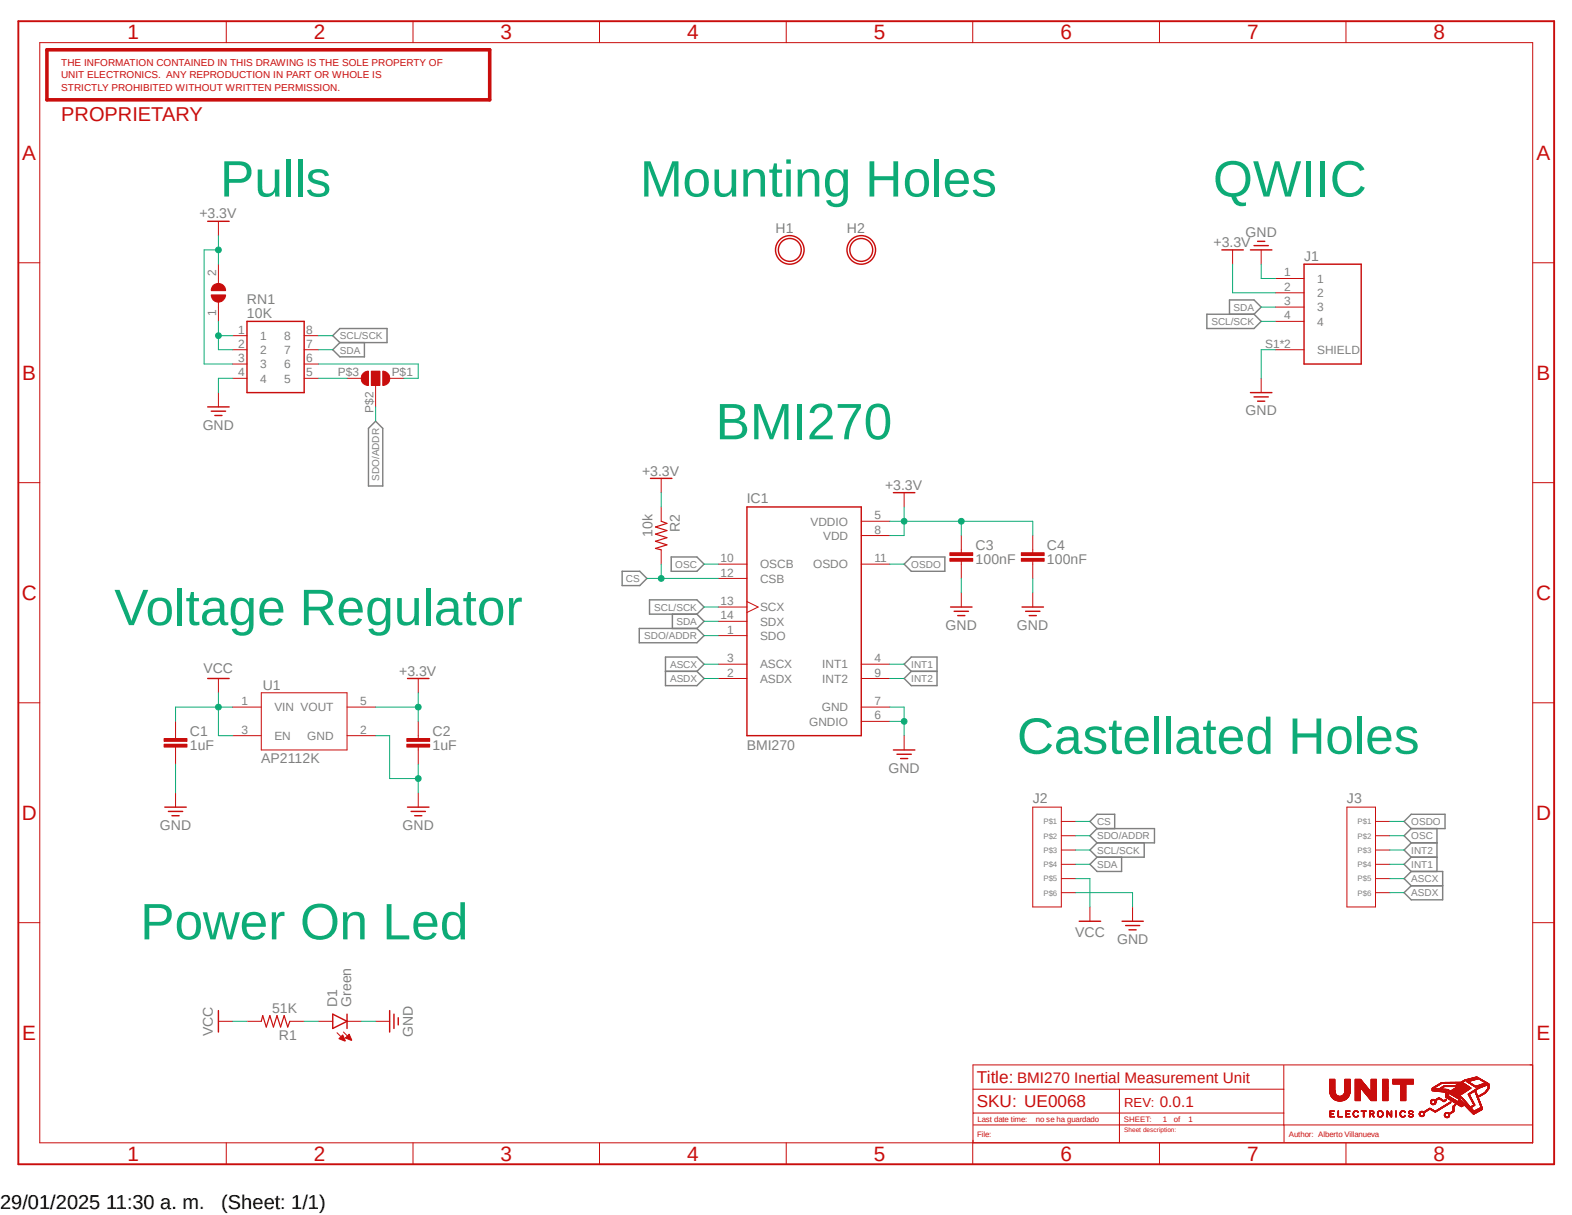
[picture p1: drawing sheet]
<svg xmlns="http://www.w3.org/2000/svg" width="279mm" height="216mm" viewBox="0 0 279 216" stroke-linecap="round" stroke-linejoin="round" font-family="sans-serif">
<path d="M2.8 3.4l273.8 204M276.6 3.4l-273.8 204" fill="none" stroke="#fff" stroke-width=".18"/>
<g fill="none" stroke="#808080" stroke-width=".25">
<path d="M59.1 59.6l1.3-1.2h8.4v2.5h-8.4zM214.5 55.8h8.4l1.3 1.3-1.3 1.3h-8.4zM218.5 55.8v-2.5h4.4l1.3 1.3-1.3 1.2M60.4 60.9l-1.3 1.2 1.3 1.3h4.4v-2.5M65.5 76.1l1.3-1.3 1.2 1.3v10.3h-2.5zM119.3 99h4.6l1.2 1.2-1.2 1.3h-4.6zM162 99h5.9v2.5h-5.9l-1.3-1.3zM110.6 101.5h3.1l1.3 1.3-1.3 1.3h-3.1zM113.6 111.7h10.3l1.2 1.2-1.2 1.3h-10.3zM115.4 106.6h8.5l1.2 1.3-1.2 1.2h-8.5zM118.3 116.8h5.6l1.2 1.2-1.2 1.3 1.2 1.3-1.2 1.2h-5.6zM118.3 119.3h5.6"/>
<path d="M119.5 109.1v2.6M123.9 109.1l1.2 1.3-1.2 1.3M160.7 118l1.3-1.2h4.5v5h-4.5l-1.3-1.2 1.3-1.3zM162 119.3h4.5M195 152.3l-1.3 1.3 1.3 1.3h4.3v-2.6M195 147.2l-1.3-1.2 1.3-1.3h3.1v2.5M195 147.2h10.2v2.6h-10.2M195 149.8l-1.3 1.2 1.3 1.3M195 147.2l-1.3 1.3 1.3 1.3M203.4 149.8v2.5h-8.4M249.6 146l1.2-1.3h6v2.5h-6zM250.8 152.3h4.6"/>
<path d="M250.8 154.9h5.6v5h-5.6l-1.2-1.3 1.2-1.2M250.8 147.2l-1.2 1.3 1.2 1.3M250.8 149.8h4.6M250.8 154.9l-1.2 1.2 1.2 1.3M250.8 157.4h5.6M250.8 152.3l-1.2 1.3 1.2 1.3M250.8 149.8l-1.2 1.2 1.2 1.3M255.4 147.2v7.7"/>
</g>
<path d="M132.8 90.1h20.3v40.6h-20.3zM59.1 180.2l2.6 1.3-2.6 1.3zM61.7 180.2v2.6" fill="none" stroke="#c90d0c" stroke-width=".25"/>
<g fill="none" stroke="#c90d0c" stroke-width=".18">
<path d="M7.1 7.6h265.3v195.5h-265.3zM40.2 3.8v3.8M73.4 3.8v3.8M106.6 3.8v3.8M139.7 3.8v3.8M172.9 3.8v3.8M206.1 3.8v3.8M239.2 3.8v3.8M3.3 46.7h3.8M272.4 46.7h3.8M3.3 85.8h3.8M153.1 92.6h5.1"/>
<path d="M153.1 95.2h5.1M272.4 85.8h3.8M127.7 112.9h5.1M127.7 118h5.1M127.7 100.2h5.1M127.7 102.8h5.1M127.7 107.9h5.1M127.7 110.4h5.1M132.8 106.9l1.9 1-1.9 .9M153.1 118h5.1M153.1 100.2h5.1M3.3 124.9h3.8"/>
<path d="M127.7 120.6h5.1M153.1 120.6h5.1M153.1 128.2h5.1M153.1 125.6h5.1M272.4 124.9h3.8M3.3 164h3.8M272.4 164h3.8M43.9 181.5h2.5M51.5 181.5h2.6M56.6 181.5h2.5M59.9 183.5l1.4 1.4M61 183.4l1.4 1.4"/>
<path d="M61.7 181.5h2.5M172.9 193.5h55.3M173 199.9h99.4M199 193.5v9.6M228.2 189.3v10.6M228.2 197.8h-55.1M228.2 199.9v3.1M236.3 193.5h.9M236.3 193.7h.9M236.3 193.6h.9M236.3 193.4h.9M236.3 193.3h.9"/>
<path d="M236.3 193.2h.9M236.3 193.1h.9M236.3 193h.9M236.3 192.9h.9M236.3 192.8h.9M236.3 192.7h.9M236.3 192.6h.9M236.3 192.5h.9M236.3 192.4h.9M236.3 192.3h.9M236.3 192.2h.9M236.3 192.1h.9"/>
<path d="M236.3 192h.9M236.3 191.9h.9M236.3 191.8h.9M236.3 194.1h1M236.3 194h1M236.3 193.9h1M236.3 193.8h1M236.4 197.8h.1M236.4 198.5h.8M236.4 198.4h.8M236.4 198.3h.1M236.4 198.2h.1"/>
<path d="M236.4 198.1h.1M236.4 198h.1M236.4 198h.6M236.4 197.9h.6M236.4 197.9h.1M236.4 197.7h.1M236.4 197.6h.1M236.4 197.5h.1M236.4 197.4h.8M236.4 194.4h1M236.4 194.3h1M236.4 194.2h1"/>
<path d="M236.4 194.2h.9M236.4 194.5h1.1M236.5 194.6h1M236.5 194.5h1M236.5 194.6h1.2M236.5 194.6h1.1M236.6 194.7l1.4 .1M236.6 194.7h1.1M236.6 194.9h3.1M236.6 194.8h3.1M236.6 194.9h3M236.7 194.9h2.9"/>
<path d="M236.7 195h2.9M236.8 195.1h2.7M236.9 195.2h2.5M237 195.3h2.3M237.1 195.4h2.1M237.2 197.4l-.8 .1M237.2 195.4h1.9M237.2 195.5h1.9M237.3 195.5h1.7M237.4 195.5h1.5M237.5 195.6h1.3M237.7 195.6h.9"/>
<path d="M237.8 197.8h.1M237.8 198.5h.8M237.8 198.4h.8M237.8 198.3h.1M237.8 198.2h.1M237.8 198.1h.1M237.8 198h.1M237.8 197.9h.1M237.8 197.7h.1M237.8 197.6h.1M237.8 197.5h.1M237.8 197.4h.1"/>
<path d="M237.9 195.7h.5M238.3 194.8h.1M238.6 194.7h1.2M238.6 194.6h1.2M238.7 194.6h1.1M238.8 194.5h1.1M238.8 194.4h1.1M238.9 194.4h1M238.9 194.3h1M239 194.2h.9M239 194.1h1M239 194h1"/>
<path d="M239.1 193.5h.9M239.1 194h.9M239.1 193.9h.9M239.1 193.8h.9M239.1 193.7h.9M239.1 193.6h.9M239.1 193.4h.9M239.1 193.3h.9M239.1 193.2h.9M239.1 193.1h.9M239.1 193h.9M239.1 192.9h.9"/>
<path d="M239.1 192.8h.9M239.1 192.7h.9M239.1 192.6h.9M239.1 192.5h.9M239.1 192.4h.9M239.1 192.3h.9M239.1 192.2h.9M239.1 192.1h.9M239.1 192h.9M239.1 191.9h.9M239.1 191.8h.9M239.2 197.8h.1"/>
<path d="M239.2 198.5h.7M239.2 198.5h.8M239.2 198.4h.8M239.2 198.3h.1M239.2 198.2h.1M239.2 198.1h.1M239.2 198h.1M239.2 198h.6M239.2 197.9h.6M239.2 197.9h.1M239.2 197.7h.1M239.2 197.6h.1"/>
<path d="M239.2 197.5h.1M239.2 197.4h.7M239.8 194.7l-1.5 .1M239.9 197.4l-.7 .1M240.5 197.8h.1M240.5 198.2h.1M240.5 198.1h.1M240.5 198h.1M240.5 197.9h.1M240.5 198.2h.2M240.5 197.7h.1M240.5 197.7h.2"/>
<path d="M240.6 198.3l.2 .1M240.6 198.3h.1M240.6 197.6h.1M240.6 197.5h.2M240.6 197.5h.7M240.7 198.4h.3M240.7 198.5h.6M240.8 197.4h.4M240.8 198.5h.4M240.9 193.5h.9M240.9 195.6h.9M240.9 195.5h.9"/>
<path d="M240.9 195.4h.9M240.9 195.3h.9M240.9 195.2h.9M240.9 195.1h.9M240.9 195h.9M240.9 194.9h.9M240.9 194.8h.9M240.9 194.7h.9M240.9 194.6h.9M240.9 194.5h.9M240.9 194.4h.9M240.9 194.3h.9"/>
<path d="M240.9 194.2h.9M240.9 194.1h.9M240.9 194h.9M240.9 193.9h.9M240.9 193.8h.9M240.9 193.7h.9M240.9 193.6h.9M240.9 193.4h.9M240.9 193.3h2.2M240.9 193.3h2.1M240.9 193.2h2.1M240.9 193.1h2"/>
<path d="M240.9 193h2M240.9 193h1.9M240.9 192.9h1.8M240.9 192.8h1.8M240.9 192.7h1.7M240.9 192.7h1.6M240.9 192.6h1.6M240.9 192.5h1.5M240.9 192.4h1.5M240.9 192.4h1.4M240.9 192.3h1.4M240.9 192.3h1.3"/>
<path d="M240.9 192.2h1.3M240.9 192.2h1.2M240.9 192.1h1.2M240.9 192h1.1M240.9 191.9h1M240.9 191.8h1M240.9 191.8h.9M241 198.5h.1M241 198.4h.3M241.2 198.4h.2M241.2 197.5h.2M241.3 197.6h.1"/>
<path d="M241.3 198.3h.1M241.3 198.2h.1M241.4 197.7h-.1M241.9 193.4h1.2M241.9 197.4h.9M241.9 193.5h1.3M241.9 193.4h1.3M242 193.5h1.2M242 193.5h1.3M242.1 193.6h1.2M242.1 193.7h1.3M242.2 193.8h1.3"/>
<path d="M242.3 193.8l1.3 .1M242.3 197.8h.1M242.3 198.5h.1M242.3 198.4h.1M242.3 198.3h.1M242.3 198.2h.1M242.3 198.1h.1M242.3 198h.1M242.3 197.9h.1M242.3 197.7h.1M242.3 197.6h.1M242.3 197.5h.1"/>
<path d="M242.4 194h1.2M242.4 193.9h1.2M242.4 194h2.2M242.4 194.1h2.2M242.5 194.1h2.1M242.5 194.2h2.1M242.6 194.2h2M242.6 194.3h2M242.7 194.3h1.9M242.7 194.4h1.9M242.8 194.5h1.8M242.9 194.6h1.7"/>
<path d="M243 194.7h1.6M243 194.6h1.6M243.1 194.8h1.5M243.1 194.9h1.5M243.2 195h1.4M243.2 194.9h1.4M243.3 195.1h1.3M243.3 195.2h1.3M243.4 197.8h.1M243.4 198.5h.1M243.4 198.4h.1M243.4 198.3h.1"/>
<path d="M243.4 198.2h.1M243.4 198.1h.1M243.4 198h.6M243.4 198h.7M243.4 197.9h.1M243.4 197.7h.1M243.4 197.6h.1M243.4 197.5h.1M243.4 197.5h.7M243.4 197.4h.6M243.4 195.2h1.2M243.5 195.3h1.1"/>
<path d="M243.5 195.4h1.1M243.6 195.4h1M243.6 195.5h1M243.7 195.5h.9M243.7 193.5h.9M243.7 195.6h.9M243.7 194h.9M243.7 193.9h.9M243.7 193.8h.9M243.7 193.7h.9M243.7 193.6h.9M243.7 193.4h.9"/>
<path d="M243.7 193.3h.9M243.7 193.2h.9M243.7 193.1h.9M243.7 193h.9M243.7 192.9h.9M243.7 192.8h.9M243.7 192.7h.9M243.7 192.6h.9M243.7 192.5h.9M243.7 192.4h.9M243.7 192.3h.9M243.7 192.2h.9"/>
<path d="M243.7 192.1h.9M243.7 192h.9M243.7 191.9h.9M243.7 191.8h.9M243.8 198.1h.2M243.9 198.1h.1M243.9 197.9h.2M243.9 198.2h.2M243.9 197.4h.1M244 198.2h.1M244 198.3h.1M244 197.9h.2"/>
<path d="M244 197.5h.2M244.1 198.3h.1M244.1 197.8h.1M244.1 197.6h.1M244.1 198.5h.2M244.1 198.4h.1M244.1 197.7h.1M244.8 197.8h.1M244.8 198.2h.1M244.8 198.1h.1M244.8 198h.1M244.8 197.9h.1"/>
<path d="M244.8 197.7h.1M244.9 198.3h.1M244.9 198.2h.1M244.9 197.7h.1M244.9 197.6h.1M244.9 198.3l.2 .1M244.9 197.5h.2M245 198.4h.3M245 197.5h.7M245 198.5h.6M245.1 197.4h.4M245.2 198.5h.3"/>
<path d="M245.2 197.4h.1M245.3 198.5h.1M245.4 198.4h.3M245.4 197.4h.1M245.5 197.5h.2M245.6 197.6h.1M245.6 198.3h.1M245.7 198.2h.1M245.7 197.7h.1M245.7 197.8h.1M245.7 198.1h.1M245.7 193.5h1"/>
<path d="M245.7 198.3l-.2 .1M245.7 198h.1M245.7 197.9h.1M245.7 195.6h1M245.7 195.5h1M245.7 195.4h1M245.7 195.3h1M245.7 195.2h1M245.7 195.1h1M245.7 195h1M245.7 194.9h1M245.7 194.8h1"/>
<path d="M245.7 194.7h1M245.7 194.6h1M245.7 194.5h1M245.7 194.4h1M245.7 194.3h1M245.7 194.2h1M245.7 194.1h1M245.7 194h1M245.7 193.9h1M245.7 193.8h1M245.7 193.7h1M245.7 193.6h1"/>
<path d="M245.7 193.4h1M245.7 193.3h1M245.7 193.2h1M245.7 193.1h1M245.7 193h1M245.7 192.9h1M245.7 192.8h1M245.7 192.7h1M245.7 192.6h1M245.7 192.5h1M245.7 192.4h1M245.7 192.3h1"/>
<path d="M245.7 192.2h1M245.7 192.1h1M245.7 192h1M245.7 191.9h1M245.7 191.8h1M246.5 197.8h.1M246.5 198.5h.1M246.5 198.4h.1M246.5 198.3h.1M246.5 198.2h.1M246.5 198.1h.1M246.5 198h.1"/>
<path d="M246.5 197.9h.1M246.5 197.7h.1M246.5 197.6h.3M246.5 197.6h.2M246.5 197.5h.2M246.5 197.4l.2 .1M246.5 197.4h.1M246.7 197.7h.1M246.7 197.8h.2M246.8 197.8h.1M246.8 197.9h.1M246.8 198h.2"/>
<path d="M246.8 197.9h.2M246.9 198h.1M246.9 198.1h.2M246.9 198h.2M247 198.2h.1M247 198.1h.1M247.1 198.2h.1M247.1 198.3l.3 .1M247.1 198.3h.3M247.1 198.4h.3M247.2 198.5h.2M247.3 197.8h.1"/>
<path d="M247.3 198.2h.1M247.3 198.1h.1M247.3 198h.1M247.3 197.9h.1M247.3 197.7h.1M247.3 197.6h.1M247.3 197.5h.1M247.3 197.4h.1M247.6 192.6h3.6M247.6 192.5h3.6M247.6 192.4h3.6M247.6 192.3h3.6"/>
<path d="M247.6 192.2h3.6M247.6 192.1h3.6M247.6 192h3.6M247.6 191.9h3.6M247.6 191.8h3.6M248.1 197.8h.1M248.1 198.5h.1M248.1 198.4h.1M248.1 198.3h.1M248.1 198.2h.1M248.1 198.1h.1M248.1 198h.1"/>
<path d="M248.1 197.9h.1M248.1 197.7h.1M248.1 197.6h.1M248.1 197.5h.1M248.1 197.4h.1M248.8 197.8h.2M248.8 198.2h.2M248.8 198.1h.2M248.8 198h.1M248.8 197.9h.1M248.8 197.7h.2M248.9 198.2h.1"/>
<path d="M248.9 197.7h.1M248.9 197.6h.1M248.9 193.5h1M248.9 198.3h.1M248.9 195.6h1M248.9 195.5h1M248.9 195.4h1M248.9 195.3h1M248.9 195.2h1M248.9 195.1h1M248.9 195h1M248.9 194.9h1"/>
<path d="M248.9 194.8h1M248.9 194.7h1M248.9 194.6h1M248.9 194.5h1M248.9 194.4h1M248.9 194.3h1M248.9 194.2h1M248.9 194.1h1M248.9 194h1M248.9 193.9h1M248.9 193.8h1M248.9 193.7h1"/>
<path d="M248.9 193.6h1M248.9 193.4h1M248.9 193.3h1M248.9 193.2h1M248.9 193.1h1M248.9 193h1M248.9 192.9h1M248.9 192.8h1M248.9 192.7h1M249 198.3l.1 .1M249 197.5h.1M249 198.4h.3"/>
<path d="M249 197.5h.7M249 198.5h.6M249.1 197.4h.5M249.2 198.5h.3M249.2 197.4h.1M249.3 198.5h.1M249.4 198.4h.2M249.4 197.4h.1M249.6 197.5h.1M249.6 197.6h.1M249.6 198.3h.2M249.6 198.2h.2"/>
<path d="M249.6 197.7h.2M249.6 197.6h.2M249.7 198.2h.1M249.7 197.7h.1M249.7 198.3l-.1 .1M250.3 198.3h.1M250.3 198.2h.1M250.4 197.8h.1M250.4 198.3l.2 .1M250.4 198.2h.1M250.4 197.7h.1M250.4 197.6h.1"/>
<path d="M250.4 198.4h.3M250.4 197.9h.3M250.4 197.5h.1M250.4 197.5h.7M250.4 197.9h.5M250.5 198.5h.5M250.5 198h.5M250.6 198.5h.4M250.6 197.4h.4M250.7 198h.4M250.7 198.5h.1M250.8 198.4h.3"/>
<path d="M250.9 198h.2M251 197.5h.1M251 198.1h.2M251 197.6h.2M251.1 198.3h.1M251.1 198.2h.1M251.1 198.1h.1M251.2 198.3l-.2 .1M251.2 197.7h-.1M252.2 198h.2M252.2 197.9h.2M252.3 197.8h.1"/>
<path d="M252.3 198.1h.1M252.3 198h.1M252.3 197.9h.1M252.3 198.2h.2M252.3 197.7h.2M252.3 198.2h.3M252.3 197.7h.3M252.3 197.6h1M252.4 198.3h.7M252.4 198.3h.6M252.4 197.6h1M252.5 197.5h.4"/>
<path d="M252.6 197.5h.3M252.6 198.4h.3M252.6 197.5h.1M252.8 197.5h.1M252.8 198.2h.3M252.9 197.7h.3M252.9 198.2h.2M252.9 198.2h.3M253 197.8h.2M253 198.1h.2M253 198h.2M253 197.9h.2"/>
<path d="M253.1 198h.1M253.1 197.9h.1M253.2 197.5h.2M253.3 197.4h.4M253.4 197.4h.3M253.5 197.3h.3M253.6 197.4l-.4 .1M253.6 197.2h.4M253.7 197.2h.3M253.7 197.1h.3M253.8 197.1h.7M253.9 197.1h.5"/>
<path d="M254 197h.3M254.1 196.9h.1M254.3 197.1h.3M254.3 195.9h.1M254.3 195.8h.1M254.3 195.7h.1M254.3 195.6h.2M254.3 197.2h.3M254.3 196h.2M254.3 195.6h.3M254.3 195.5h.3M254.3 196.1h.3"/>
<path d="M254.4 195.5h1M254.4 197.2h.3M254.4 196.2h.7M254.4 196.1h.2M254.5 195.7h-.2M254.5 197.3h.3M254.5 196.2h.6M254.5 195.4h.5M254.5 196.3h.5M254.6 193.5h.1M254.6 193.8l1.9 .1M254.6 193.8h1.2"/>
<path d="M254.6 193.8h.7M254.6 193.7h.3M254.6 193.7h.1M254.6 193.6h.1M254.6 193.5h1.9M254.6 193.5h1.5M254.6 193.4h1M254.6 193.4h.5M254.6 195.4h.3M254.6 193.3h.3M254.6 197.4h.4M254.6 196.3h.3"/>
<path d="M254.6 193.3h.4M254.6 196.3h.1M254.7 197.4h.3M254.7 193.3h.4M254.8 197.4h.6M254.8 193.2h.3M254.8 195.5h.5M254.8 193.2h.4M254.8 196.1h.3M254.9 197.5h.4M254.9 195.6h.3M254.9 193.1h.4"/>
<path d="M254.9 196.1h.2M255 197.6h.2M255 195.6h.2M255 196h.2M255 193.5l2 .1M255 195.7h.2M255 193.1h.3M255 193.9h.1M255.1 197.6h.1M255.1 193h.3M255.1 196h.1M255.1 195.9h.1"/>
<path d="M255.1 195.8h.1M255.1 195.7h.1M255.1 197.6v.1M255.1 193.9h.1M255.2 197.4h.3M255.2 195.4h.3M255.2 197.4h.4M255.3 195.3h.3M255.3 193.9h1.7M255.3 192.9h.3M255.3 197.3h.4M255.3 193.8h.1"/>
<path d="M255.3 193.5l.1 .1M255.4 195.3h.3M255.4 192.9h.3M255.4 197.3h.3M255.4 193.8h.1M255.4 195.2h.7M255.4 192.8h.3M255.4 197.2h.4M255.4 193.5l.1 .1M255.5 195.2h.5M255.5 192.8h.3M255.5 193h-.4"/>
<path d="M255.5 197.2h.4M255.6 195.2h.3M255.6 192.7h.3M255.6 195.1h.3M255.6 193.6h1.7M255.6 197.1h.3M255.7 195.1h.2M255.7 192.7h.2M255.7 197.1h.3M255.7 192.7h.3M255.7 194h1.4M255.7 197.1h.4"/>
<path d="M255.7 195l.1 .1M255.7 193.4v.1M255.8 192.6h.3M255.8 197h.3M255.9 195.3h.3M255.9 193.4h.3M255.9 192.6h.3M255.9 197h.3M255.9 192.5h.3M255.9 196.9h.3M256 195.4h.3M256 193.3h.3"/>
<path d="M256 192.5h.7M256 196.9h.3M256 195.4h.4M256 193.6h1.4M256.1 193.3h.3M256.1 192.4h3.7M256.1 196.8h.3M256.1 195.5h.3M256.1 194h.1M256.2 194h.9M256.2 193.3h.3M256.2 196.8h.3"/>
<path d="M256.2 195.5h.3M256.2 193.2h.3M256.2 192.4h3.7M256.3 195.6h.6M256.3 193.2h.3M256.3 196.7h.3M256.4 195.6h.5M256.4 193.1h.3M256.4 196.7h.3M256.4 193.7h1.1M256.4 193.1h2.3M256.4 196.6h.4"/>
<path d="M256.4 193.9h.1M256.5 195.7h.3M256.5 194.1h.6M256.5 193h2.3M256.5 193.7h.1M256.6 195.7h.1M256.6 196.5h.4M256.6 195.7v.1M256.7 193.7h.1M256.7 198.2h.2M256.7 198.1h.2M256.7 198h.2"/>
<path d="M256.7 195.5h.3M256.7 196.5h.3M256.8 198.3l.2 .1M256.8 198.3h.1M256.8 198h.1M256.8 197.9h.2M256.8 195.5h.2M256.8 198.4h.2M256.8 196.4h.3M256.8 198.5h.3M256.8 197.8h1.1M256.8 195.5h.3"/>
<path d="M256.8 192.3h3.2M256.8 196.4h.4M256.9 197.8h.6M256.9 198.5h.6M256.9 195.4h.2M256.9 196.6h-.4M256.9 196.3h.4M256.9 197.7h.6M256.9 194.9h.3M256.9 194.9h.2M256.9 194.8h.2M256.9 194.7h.2"/>
<path d="M256.9 194.6h.2M256.9 194.5h.2M256.9 194.4h.2M256.9 194.3h.2M256.9 194.2h.2M256.9 194.1h.2M256.9 193.5l.1 .1M257 195h.3M257 198.6h.4M257 197.7h.4M257 195.3l-.1 .1M257 193.7h.6"/>
<path d="M257 196.3h.3M257 196.3h.4M257.1 195.1h.3M257.1 198.6h.2M257.1 196.2h.3M257.2 195.1h.3M257.2 196.2h.3M257.2 195.2h.4M257.3 198.5h.3M257.3 193.8h.3M257.3 196.1h.3M257.3 195.2h.3"/>
<path d="M257.3 198.4h.3M257.3 197.9h.6M257.3 194.9h.4M257.3 194.9h.3M257.3 194.8h.3M257.3 194.7h.2M257.3 194.6h.2M257.3 194.5h.2M257.3 194.4h.2M257.3 194.3h.2M257.3 194.3h.5M257.3 194.2h.5"/>
<path d="M257.3 194.2h.4M257.3 194.1h.3M257.3 194.1h.2M257.3 194h.1M257.3 193.8h.4M257.3 194l.1 .1M257.4 198.4h.2M257.4 197.9h.4M257.4 195.2h.3M257.4 196h.3M257.4 198h.3M257.4 195.3h.4"/>
<path d="M257.4 194.9h.4M257.4 193.8l.5 .1M257.5 198.3h.1M257.5 198h.1M257.5 196h.3M257.5 198.2h.1M257.5 198.1h.1M257.5 195.3h.4M257.5 195h.4M257.5 196h.4M257.6 195h.3M257.6 194.3h.3"/>
<path d="M257.6 193.9h.3M257.6 195.4h.3M257.6 195.9h.3M257.6 195.4h.4M257.6 195.1h.4M257.6 194.4h.4M257.6 194h.4M257.7 197.8h.3M257.7 195.9h.2M257.7 197.7h.4M257.7 195.5h.3M257.7 195.1h.4"/>
<path d="M257.7 194.4h.3M257.7 194h.4M257.7 195.8h.1M257.8 195.5h.3M257.8 195.2h.3M257.8 194.4h.3M257.8 195.8v.1M257.8 197.7h.3M257.8 194.1h.3M257.9 195.5h.2M257.9 195.2h.3M257.9 194.5h.3"/>
<path d="M257.9 197.7h.3M257.9 195.6h.4M257.9 194.1h.3M257.9 197.6h.4M257.9 195.2h.4M257.9 194.5h.4M257.9 194.1h.4M258 193.8h.4M258 197.6h.3M258 195.6h.3M258 195.3h.3M258 194.6h.4"/>
<path d="M258 194.2h.4M258 193.8h.3M258.1 197.5h.3M258.1 195.7h.4M258.1 195.3h.3M258.1 193.8l.4 .1M258.1 193.7h.3M258.1 194.6h.3M258.1 194.2h.3M258.1 193.7h.6M258.1 195.4h.4M258.1 194.6h.4"/>
<path d="M258.2 194.3h.3M258.2 193.9h.4M258.2 193.6h.5M258.2 195.7h.3M258.2 195.4h.3M258.2 194.7h.4M258.3 197.4h.1M258.3 195.5h.4M258.3 194.3h.3M258.3 193.6h.3M258.3 197.3h.1M258.3 197.2h.1"/>
<path d="M258.3 197.1h.1M258.3 197h.1M258.3 196.9h.1M258.3 196.8h.1M258.3 196.7h.1M258.3 196.6h.1M258.3 196.5h.3M258.3 195.8h.3M258.3 193.5h.4M258.3 194.7l.4 .1M258.3 194h.4M258.3 195.8h.4"/>
<path d="M258.4 195.5h.3M258.4 194.4h.3M258.4 194h.3M258.4 196.5h.3M258.4 193.5h.3M258.4 196.4h.3M258.4 195.9h.3M258.4 195.5h.4M258.4 194.8h.4M258.4 194.1h.4M258.4 193.7h.4M258.4 193.5h.7"/>
<path d="M258.5 195.6h.4M258.5 194.4h.3M258.5 196.4h.2M258.5 195.9h.3M258.5 194.9h.4M258.5 194.1h.4M258.5 193.8h.4M258.5 193.4h.5M258.5 196.6h-.2M258.5 196.3h.2M258.5 196h.4M258.6 195.6h.3"/>
<path d="M258.6 194.9h.3M258.6 194.5h.3M258.6 193.8h.4M258.6 196.3h.1M258.6 194.1h.4M258.6 193.4h.3M258.6 196h.4M258.7 195.7h.4M258.7 194.9h.3M258.7 194.5h.3M258.7 194.2h.3M258.7 193.8l.4 .1"/>
<path d="M258.7 193.3h.3M258.7 192.9h.3M258.7 194.6h.4M258.7 196h.3M258.7 195h.4M258.7 196.1h.4M258.8 194.6h.4M258.8 194.2h.3M258.8 193.3h.6M258.8 192.8h.3M258.8 195.7h.3M258.8 195h.4"/>
<path d="M258.8 194.3h.4M258.8 193.9h.4M258.8 193.5h.4M258.8 196.1h.4M258.9 195.1h.3M258.9 194.6h.3M258.9 193.2h.5M258.9 192.8h.3M258.9 195.8h.3M258.9 193.5h.3M258.9 194.7h.4M258.9 194.3h.4"/>
<path d="M258.9 194h.3M258.9 193.2h.4M258.9 193h-2.3M258.9 192.7h.3M258.9 196.2h.3M258.9 195.8h.6M259 195.1h.3M259 193.6h.3M259 196.2h.3M259 194h.3M259 193.1h.3M259 192.7h.3"/>
<path d="M259 195.2h.4M259 194.7l.4 .1M259 194.4h.4M259 194.1h.4M259 193.6h.4M259 193.1h.7M259 192.7h.4M259 196.3h.4M259 195.9h.5M259.1 195.2h.4M259.1 194.4h.3M259.1 193.7h.4"/>
<path d="M259.1 195.9h.4M259.1 194.1h.4M259.1 193h.5M259.1 196.3h.3M259.2 195.2h.3M259.2 194.8h.3M259.2 194.4h.6M259.2 193.7h.3M259.2 193.3h.3M259.2 192.6h.3M259.2 196.3h.3M259.2 196h.3"/>
<path d="M259.2 194.1h.3M259.2 193h.3M259.2 195.3h.3M259.2 194.9h.4M259.2 194.5h.6M259.2 193.8h.4M259.2 196.4h.4M259.3 194.2h.3M259.3 193.8h.4M259.3 193.4h.3M259.3 192.5h.3M259.3 196h.2"/>
<path d="M259.3 195.7h.2M259.3 195.6h.2M259.3 195.5h.2M259.3 195.4h.2M259.3 195.3h.2M259.3 194.9h.4M259.3 194.5h.4M259.3 192.9h.3M259.3 192.5h.4M259.3 196.4h.9M259.3 195.8h.2M259.4 194.9h.4"/>
<path d="M259.4 194.6h.2M259.4 194.2h.3M259.4 193.4h.3M259.4 196.5h.7M259.4 196.1h.1M259.4 194.3h.7M259.4 193.8l.4 .1M259.4 192.9h.7M259.5 195h.3M259.5 193.5h.3M259.5 193.1h.3M259.5 192.8h.5"/>
<path d="M259.5 196.5h.6M259.5 196.1v.1M259.5 194.3h.5M259.5 193.2h.3M259.5 192.8h.4M259.5 195h.4M259.5 194.6h.1M259.5 193.9h.4M259.5 196.6h.5M259.6 193.5h.3M259.6 194.4h.3M259.6 193.2h.3"/>
<path d="M259.6 192.7h.3M259.6 195.1h.3M259.6 194h.3M259.7 195.7h.2M259.7 195.6h.1M259.7 195.5h.1M259.7 194h.3M259.7 193.6h.3M259.7 193.3h.3M259.7 192.7h.3M259.7 196.6h.1M259.7 196.4h.1"/>
<path d="M259.7 196.3h.1M259.7 196.2h.1M259.7 196.1h.1M259.7 196h.1M259.7 195.9h.4M259.7 195.8h.3M259.7 195.5v.1M259.7 195.1h.3M259.7 193.6h.4M259.7 193.3h.4M259.7 192.7h.4M259.7 192.3h.4"/>
<path d="M259.7 196.6l.1 .1M259.8 194.1h.6M259.8 192.2h.3M259.8 195.2h.3M259.8 195.2h.2M259.8 194.2h.3M259.8 193.7h.3M259.8 193.3h.3M259.8 192.9h.3M259.8 192.6h.5M259.8 194.1h.5M259.8 192.2h.4"/>
<path d="M259.9 195.3h.2M259.9 194.2h.3M259.9 194.1h.4M259.9 193.7h.3M259.9 193.4h.3M259.9 193h.4M259.9 196h.2M259.9 193.8h.3M259.9 193.4h.4M259.9 192.5h.4M259.9 192.2h.3M259.9 196.4h.6"/>
<path d="M259.9 196h.3M260 195.4h.2M260 193.8h.3M260 196.3h.5M260 196h.2M260 193.5h.3M260 193h.3M260 192.5h.2M260 196.1h.3M260.1 195.5h.2M260.1 193.8h.6M260.1 196.1h.2"/>
<path d="M260.1 193.5h.3M260.1 193.1h.3M260.1 192.4v.1M260.1 196.3h.3M260.1 196.2h.2M260.1 195.6h.2M260.1 192.7h.3M260.1 192h.4M260.2 193.5h.3M260.2 195.6h.2M260.2 194h.3M260.2 193.9h.4"/>
<path d="M260.2 193.1h.3M260.2 192.7h.3M260.2 192h.4M260.2 196.3h.2M260.2 195.7h.3M260.2 193.6h.4M260.2 193.2h.4M260.3 192.7h.3M260.3 191.9h.6M260.3 193.6h.3M260.3 193.2h.3M260.3 192.8h.3"/>
<path d="M260.3 196.4h.3M260.3 195.8h.3M260.3 195.7h.2M260.3 191.9h.7M260.3 196.5h.3M260.4 193.7h.6M260.4 193.3h.3M260.4 192.8h.3M260.4 192.1h-.4M260.4 195.9h.2M260.4 193.7h.5M260.4 193.3h.4"/>
<path d="M260.4 192.9h.4M260.4 196.6h.3M260.4 196.5h.2M260.5 193.8h.3M260.5 191.9h.7M260.5 196h.2M260.5 193.8h.4M260.5 193.3h.3M260.5 192.9h.3M260.6 193.4h.3M260.6 196.7h.2M260.6 196.6h.2"/>
<path d="M260.6 196.1h.2M260.6 196h.2M260.6 193h.3M260.6 192.2h.6M260.6 191.8h.7M260.6 196.7h.3M260.6 193.4h.4M260.6 192.2h.4M260.6 196.2h.3M260.7 193h.3M260.7 196.8h.2M260.7 196.2h.2"/>
<path d="M260.7 193.6h.3M260.7 193.5h.6M260.7 192.2h.3M260.7 196.8h.3M260.7 196.3h.2M260.8 193.5h.4M260.8 193.1h.3M260.8 192.3h.3M260.8 196.9h.2M260.8 196.3h.2M260.8 193.6h.3M260.8 193.1h.4"/>
<path d="M260.8 191.8h.7M260.9 193.5h.3M260.9 192.3h.3M260.9 197h.2M260.9 196.4h.2M260.9 196.4h.1M260.9 193.2h.3M260.9 197h.3M260.9 196.5h.2M260.9 194.4h.3M260.9 192.4h.3M260.9 197.1h.3"/>
<path d="M260.9 196.5h.3M260.9 191.7h.8M261 194.5h.2M261 194.4h.3M261 193.2h.3M261 192.4h.3M261 192h.6M261 197.1h.2M261 196.6h.2M261 194.6h.2M261 194.4h.4M261 193.3h.3"/>
<path d="M261 197.1h.3M261.1 194.7h.2M261.1 193.4h.3M261.1 193.3h.3M261.1 192.4h.3M261.1 197.2h.2M261.1 196.7h.2M261.1 196.6h.2M261.1 194.3h.3M261.1 192.5h.4M261.1 192h.7M261.1 197.2h.3"/>
<path d="M261.1 196.7h.6M261.1 191.7h.7M261.2 194.9h.1M261.2 194.8h.1M261.2 193.4h.3M261.2 193.3h.3M261.2 197.3h.2M261.2 196.8h.4M261.2 194.9h.2M261.2 194.3h.3M261.2 192.5h.3M261.2 196.8h.3"/>
<path d="M261.2 195h.2M261.2 194.2h.3M261.2 197.4h.3M261.3 197.4h.2M261.3 195.1h.2M261.3 194.2h.3M261.3 192.6h.3M261.3 191.9h.7M261.3 196.9h.2M261.3 197.4l.3 .1M261.3 195.2h.2M261.3 192.6h.4"/>
<path d="M261.3 197h.3M261.3 191.6h.7M261.4 195.2h.1M261.4 194.1h.3M261.4 197h.2M261.4 197.5h.3M261.4 195.3h.2M261.4 192.7h.3M261.4 197.1h.2M261.4 196.7h.3M261.5 197.6h.2M261.5 195.4h.1"/>
<path d="M261.5 194.1h.2M261.5 191.9h.6M261.5 197.1h.2M261.5 196.6h.3M261.5 191.6h.6M261.5 195.5h.2M261.5 194.1h.3M261.5 192.7h.3M261.5 192.1h-.9M261.5 197.7h.3M261.5 195.6h.2M261.5 197.2h.3"/>
<path d="M261.5 197.2h.2M261.6 197.7h.2M261.6 195.7h.2M261.6 195.6h.1M261.6 194h.3M261.6 192.8h.3M261.6 197.7h.3M261.6 191.9h.7M261.6 197.3h.2M261.6 191.6h.7M261.7 197.8h.2M261.7 194h.3"/>
<path d="M261.7 192.8h.3M261.7 197.4h.2M261.7 197.3h.1M261.7 196.5h.3M261.7 195.8h.2M261.7 195.8h.1M261.7 195.7h.1M261.7 197.8h.6M261.7 193.9h.3M261.7 195.9h.2M261.7 197.9h.5M261.7 197.4h.6"/>
<path d="M261.7 192.9h.3M261.7 191.8h.8M261.7 196h.2M261.8 197.9h.3M261.8 193.9h.5M261.8 192.9h.3M261.8 196.4h.3M261.8 196h.2M261.8 191.5h1M261.8 198h.2M261.8 197.5h.4M261.8 196.1h.2"/>
<path d="M261.9 198h.1M261.9 197.6h.1M261.9 197.6h.2M261.9 193h.4M261.9 196.4h.2M261.9 196.2h.1M261.9 193.8h.4M261.9 197.6l.1 .1M261.9 196.6h-.4M261.9 196.3h.2M262 193.8h.3M262 191.8h.6"/>
<path d="M262 191.5h.7M262 197.8h.3M262 193h.8M262 197.7h.4M262 197.4h.4M262 193.7h.3M262.1 193.7h.3M262.1 193.1h.5M262.1 191.7h1M262.1 191.4h.5M262.1 193.9h.2M262.1 193.1h.4"/>
<path d="M262.1 197.4h.4M262.2 197.7h.3M262.2 194.1h.1M262.2 194h.1M262.2 193.6h.3M262.2 197.7h.4M262.2 194.1h.2M262.2 193.2h.2M262.2 197.3h.4M262.3 194.3h.1M262.3 194.2h.1M262.3 193.6h.3"/>
<path d="M262.3 193.2h.1M262.3 191.7h.8M262.3 193.5h.3M262.3 197.6h.3M262.3 194.4h.2M262.3 194.3h.2M262.3 197.3h.3M262.3 191.4h.3M262.3 194.5h.2M262.3 197.2h.4M262.4 197.6h.3M262.4 194.6h.2"/>
<path d="M262.4 194.5h.2M262.4 193.5h.3M262.4 197.5h.4M262.4 194.7h.2M262.4 191.6h.6M262.5 194.8h.5M262.5 194.7h.1M262.5 197.2h.3M262.5 191.3v.1M262.5 194.9h.3M262.5 194.9h.4M262.5 193.4h.3"/>
<path d="M262.5 197.1h.4M262.5 191.6h.3M262.6 195h.2M262.6 195h.1M262.6 194.9h.2M262.6 193.4h.3M262.6 191.6h.3M262.6 195.1h.2M262.6 192.9h.5M262.6 197.1h.4M262.6 195.2h.2M262.6 193.3h.4"/>
<path d="M262.7 197.4h.3M262.7 195.4h.2M262.7 195.3h.1M262.7 193.3h.4M262.7 197.1h.4M262.7 195.5h.2M262.7 192.9h.5M262.8 195.5h.1M262.8 193.3h.4M262.8 197.4h.3M262.8 197h.3M262.8 195.7h.2"/>
<path d="M262.8 195.6h.2M262.8 193.2h.5M262.8 192.8h.6M262.8 197.3h.4M262.8 197h.6M262.8 195.8h.3M262.9 194.7h.4M262.9 191.8h.3M262.9 197.3h.3M262.9 195.9h.2M262.9 195.8h.2M262.9 197.4l-.4 .1"/>
<path d="M262.9 193.2h.5M262.9 192.8h.6M262.9 191.8h.4M262.9 196.9h.5M262.9 196h.2M263 194.6h.3M263 193h-.6M263 197.2h.3M263 196.1h.1M263 196h.1M263 196.9h.4M263 196.2h.2"/>
<path d="M263 196.1h.2M263.1 194.6h.3M263.1 191.9h.3M263.1 197.2h.3M263.1 196.8h.3M263.1 196.3h.2M263.1 196.3h.1M263.1 194.6h.4M263.1 193.1h.4M263.1 192.7h.5M263.1 196.4h.2M263.1 197.1h.3"/>
<path d="M263.1 196.5h.2M263.2 194.7l-.4 .1M263.2 194.5h.4M263.2 193.1h.5M263.2 192.7h.5M263.2 191.9h.3M263.2 197.1h.2M263.2 196.8h.2M263.2 196.6h.2M263.2 196.7h.2M263.3 194.5h.3M263.3 193h.5"/>
<path d="M263.3 192h.3M263.3 197.1h.1M263.3 197h.1M263.3 192.7h.6M263.3 192h.4M263.4 194.4h.3M263.4 192.1h.4M263.4 194.4h.4M263.4 192.6h.6M263.5 194.4h.3M263.6 194.3h.3M263.6 192.6h.5"/>
<path d="M263.6 192.2h.3M263.6 192.9h.5M263.7 194.3h.3M263.7 192.5h.9M263.7 192.2h.3M263.7 194.2h.3M263.7 192.9h.5M263.8 192.3h.3M263.8 194.2h.3M263.8 192.8h.5M263.8 192.5h.7M263.8 192.3h.4"/>
<path d="M263.9 194.1h.2M263.9 194.1h.3M263.9 193h-.5M263.9 192.8h.5M263.9 192.4h.5M263.9 192.4h.3M264 194h.2M264 192.4h.3M264 192.7h.6M264.1 193.9h.2M264.2 193.8h.2M264.2 192.7h.4"/>
<path d="M264.2 193.7h.2M264.2 193.7h.3M264.3 193.6h.2M264.3 192.6h.3M264.3 193.5h.3M264.3 193.8l-.2 .1M264.4 192.6h.2M264.4 193.5h.2M264.5 193.4h.1M264.5 193.3h.1M264.5 193.2h.1M264.5 193.1h.1"/>
<path d="M264.5 193h.1M264.5 192.9h.1M264.5 192.8h.1M272.4 189.2h-99.5v13.9M40.2 203.1v3.8M73.4 203.1v3.8M106.6 203.1v3.8M139.7 203.1v3.8M172.9 203.1v3.8M206.1 203.1v3.8M239.2 203.1v3.8"/>
</g>
<path d="M3.3 3.8h272.9v203.1h-272.9z" fill="none" stroke="#c90d0c" stroke-width=".34"/>
<path d="M8.3 8.8h78.7v8.9h-78.7z" fill="none" stroke="#c90d0c" stroke-width=".64"/>
<path d="M46.4 181.5l.3-1 .6 2 .7-2 .6 2 .6-2 .7 2 .6-2 .6 2 .4-1" fill="none" stroke="#c90d0c" stroke-width=".21"/>
<path d="M60.2 184.6l.7-.7 .5 1.1z" fill-rule="evenodd" fill="#c90d0c"/>
<path d="M60.2 184.6l.7-.7 .5 1.1z" fill="none" stroke="#c90d0c" stroke-width=".18"/>
<path d="M62.1 183.8l.4 1-.1 .1-1-.5z" fill-rule="evenodd" fill="#c90d0c"/>
<path d="M38.8 120.6v2.5M41.4 125.6h5M41.4 130.7h5M46.4 123.1h15.3v10.2h-15.3zM61.7 125.6h5.1M61.7 130.7h5.1M38.8 181.5h2.6M62.1 183.8l.4 1-.1 .1-1-.5zM66.8 181.5h2.5" fill="none" stroke="#c90d0c" stroke-width=".18"/>
<path d="M36.9 120.6h3.8M38.8 179.6v3.8M69.3 179.6v3.8M70 180.2v2.6M70.8 180.8v1.3" fill="none" stroke="#c90d0c" stroke-width=".25"/>
<path d="M29.2 132.2h4v.6h-4z" fill-rule="evenodd" fill="#c90d0c"/>
<path d="M29.2 132.2h4v.6h-4z" fill="none" stroke="#c90d0c" stroke-width=".18"/>
<path d="M29.2 131.2h4v.5h-4z" fill-rule="evenodd" fill="#c90d0c"/>
<path d="M29.2 131.2h4v.5h-4zM31.2 128.2v3M31.2 132.8v3" fill="none" stroke="#c90d0c" stroke-width=".18"/>
<path d="M72.3 132.2h4.1v.6h-4.1z" fill-rule="evenodd" fill="#c90d0c"/>
<path d="M72.3 132.2h4.1v.6h-4.1z" fill="none" stroke="#c90d0c" stroke-width=".18"/>
<path d="M72.3 131.2h4.1v.5h-4.1z" fill-rule="evenodd" fill="#c90d0c"/>
<path d="M160.7 87.5v2.6M72.3 131.2h4.1v.5h-4.1zM74.3 120.6v2.5M74.3 128.2v3M74.3 132.8v3M160.7 130.7v2.6M31.2 140.9v2.5M74.3 140.9v2.5" fill="none" stroke="#c90d0c" stroke-width=".18"/>
<path d="M158.8 87.5h3.8M72.4 120.6h3.8M158.8 133.3h3.8M159.4 134h2.6M160.1 134.8h1.2M29.3 143.4h3.8M29.9 144.2h2.6M30.6 144.9h1.2M72.4 143.4h3.8M73.1 144.2h2.5M73.7 144.9h1.3" fill="none" stroke="#c90d0c" stroke-width=".25"/>
<path d="M168.8 99.2h4.1v.5h-4.1z" fill-rule="evenodd" fill="#c90d0c"/>
<path d="M168.8 99.2h4.1v.5h-4.1z" fill="none" stroke="#c90d0c" stroke-width=".18"/>
<path d="M168.8 98.2h4.1v.5h-4.1z" fill-rule="evenodd" fill="#c90d0c"/>
<path d="M168.8 98.2h4.1v.5h-4.1zM170.9 95.2v3M170.9 99.7v3.1" fill="none" stroke="#c90d0c" stroke-width=".18"/>
<path d="M181.5 99.2h4.1v.5h-4.1z" fill-rule="evenodd" fill="#c90d0c"/>
<path d="M181.5 99.2h4.1v.5h-4.1z" fill="none" stroke="#c90d0c" stroke-width=".18"/>
<path d="M181.5 98.2h4.1v.5h-4.1z" fill-rule="evenodd" fill="#c90d0c"/>
<g fill="none" stroke="#c90d0c" stroke-width=".18">
<path d="M38.8 39.3v2.6M41.4 59.6h2.5M54.1 59.6h2.5M219.1 44.4v2.5M224.2 44.4v2.5M226.7 49.5h5.1M226.7 52h5.1M226.7 54.6h5.1M226.7 57.1h5.1M41.4 62.1h2.5M41.4 64.7h2.5M41.4 67.2h2.5"/>
<path d="M54.1 62.1h2.5M54.1 64.7h2.5M54.1 67.2h2.5M224.2 67.2v2.6M226.7 62.1h5.1M117.5 90.1v2.5M117.5 97.7v2.5M181.5 98.2h4.1v.5h-4.1zM183.6 95.2v3M183.6 99.7v3.1M170.9 105.3v2.6M183.6 105.3v2.6"/>
</g>
<g fill="none" stroke="#c90d0c" stroke-width=".25">
<path d="M36.9 39.3h3.8M43.9 57.1h10.2v12.7h-10.2zM217.2 44.4h3.8M222.2 44.4h3.9M222.9 43.6h2.5M223.5 42.9h1.3M231.8 46.9h10.1v17.8h-10.1zM222.2 69.8h3.9M222.9 70.5h2.5M223.5 71.3h1.3M169 107.9h3.8M169.6 108.6h2.5"/>
<path d="M170.2 109.4h1.3M181.7 107.9h3.8M182.3 108.6h2.5M182.9 109.4h1.3"/>
</g>
<path d="M117.5 92.6l1 .4-2 .6 2 .7-2 .6 2 .6-2 .7 2 .6-2 .7 1 .2" fill="none" stroke="#c90d0c" stroke-width=".21"/>
<path d="M37.9 50.7a1.3 1.3 0 0 1 1.4-.3 1.3 1.3 0 0 1 .8 1.2h-2.6z" fill-rule="evenodd" fill="#c90d0c"/>
<path d="M37.9 50.7a1.3 1.3 0 0 1 1.4-.3 1.3 1.3 0 0 1 .8 1.2h-2.6z" fill="none" stroke="#c90d0c" stroke-width=".18"/>
<path d="M37.5 52.4h2.6a1.27 1.27 0 0 1-1.3 1.3 1.27 1.27 0 0 1-1.3-1.3z" fill-rule="evenodd" fill="#c90d0c"/>
<path d="M37.5 52.4h2.6a1.27 1.27 0 0 1-1.3 1.3 1.27 1.27 0 0 1-1.3-1.3zM38.8 46.9v3.5M38.8 53.7v3.4" fill="none" stroke="#c90d0c" stroke-width=".18"/>
<path d="M64.6 66.3l.3-.2 .6-.1v2.5a1.25 1.25 0 0 1-1.2-.8 1.25 1.25 0 0 1 .3-1.4z" fill-rule="evenodd" fill="#c90d0c"/>
<path d="M64.6 66.3l.3-.2 .6-.1v2.5a1.25 1.25 0 0 1-1.2-.8 1.25 1.25 0 0 1 .3-1.4z" fill="none" stroke="#c90d0c" stroke-width=".18"/>
<path d="M68 66a1.27 1.27 0 0 1 1.3 1.2 1.27 1.27 0 0 1-1.3 1.3z" fill-rule="evenodd" fill="#c90d0c"/>
<path d="M61.7 67.2h3.4M68 66a1.27 1.27 0 0 1 1.3 1.2 1.27 1.27 0 0 1-1.3 1.3zM68.4 67.2h3.4" fill="none" stroke="#c90d0c" stroke-width=".18"/>
<path d="M66 66h1.5v2.5h-1.5z" fill-rule="evenodd" fill="#c90d0c"/>
<g fill="none" stroke="#c90d0c" stroke-width=".18">
<path d="M38.8 69.8v2.5M66 66h1.5v2.5h-1.5zM66.8 67.2v5.1M117.5 85v2.5M183.6 143.4h5v17.8h-5zM188.6 146h2.6M188.6 148.5h2.6M188.6 151h2.6M188.6 153.6h2.6M188.6 156.1h2.6M188.6 158.6h2.6M239.4 143.4h5.1v17.8h-5.1z"/>
<path d="M244.5 146h2.5M244.5 148.5h2.5M244.5 151h2.5M244.5 153.6h2.5M244.5 156.1h2.5M244.5 158.6h2.5M193.7 161.2v2.5M201.3 161.2v2.5"/>
</g>
<g fill="none" stroke="#c90d0c" stroke-width=".25">
<path d="M36.9 72.3h3.8M37.5 73.1h2.6M38.2 73.8h1.3M115.6 85h3.8M191.8 163.7h3.8M199.4 163.7h3.8M200.1 164.5h2.5M200.7 165.2h1.2"/>
<circle cx="140.4" cy="44.4" r="2.04"/>
<circle cx="140.4" cy="44.4" r="2.54"/>
<circle cx="153.1" cy="44.4" r="2.04"/>
<circle cx="153.1" cy="44.4" r="2.54"/>
</g>
<path d="M66.8 130.7h2.5v7.6h5M74.3 135.8v5.1M54.1 181.5h2.5M64.2 181.5h2.6" fill="none" stroke="#0dab76" stroke-width=".18"/>
<circle cx="74.3" cy="138.3" r=".51" fill="#0dab76"/>
<g fill="none" stroke="#0dab76" stroke-width=".18">
<path d="M31.2 135.8v5.1M158.2 125.6h2.5v5.1M158.2 128.2h2.5"/>
<circle cx="74.3" cy="138.3" r=".51"/>
</g>
<circle cx="160.7" cy="128.2" r=".51" fill="#0dab76"/>
<g fill="none" stroke="#0dab76" stroke-width=".18">
<path d="M224.2 46.9v2.6h2.5M41.4 67.2h-2.6v2.6M226.7 62.1h-2.5v5.1M170.9 102.8v2.5M183.6 102.8v2.5M38.8 123.1v7.6h2.6M38.8 125.6h2.6M191.2 158.6h10.1v2.6"/>
<circle cx="160.7" cy="128.2" r=".51"/>
</g>
<circle cx="38.8" cy="125.6" r=".51" fill="#0dab76"/>
<g fill="none" stroke="#0dab76" stroke-width=".18">
<path d="M38.8 125.6h-7.6v2.6M66.8 125.6h7.5M74.3 123.1v5.1M191.2 156.1h2.5v5.1M41.4 181.5h2.5"/>
<circle cx="38.8" cy="125.6" r=".51"/>
</g>
<circle cx="74.3" cy="125.6" r=".51" fill="#0dab76"/>
<g fill="none" stroke="#0dab76" stroke-width=".18">
<path d="M158.2 92.6h25.4v2.6M160.7 90.1v5.1h-2.5M170.9 92.6v2.6"/>
<circle cx="74.3" cy="125.6" r=".51"/>
</g>
<circle cx="160.7" cy="92.6" r=".51" fill="#0dab76"/>
<circle cx="160.7" cy="92.6" r=".51" fill="none" stroke="#0dab76" stroke-width=".18"/>
<circle cx="170.9" cy="92.6" r=".51" fill="#0dab76"/>
<g fill="none" stroke="#0dab76" stroke-width=".18">
<path d="M38.8 41.9v5M38.8 44.4h-2.5v20.3h5.1M219.1 46.9v5.1h7.6"/>
<circle cx="170.9" cy="92.6" r=".51"/>
</g>
<circle cx="38.8" cy="44.4" r=".51" fill="#0dab76"/>
<g fill="none" stroke="#0dab76" stroke-width=".18">
<path d="M224.2 54.6h2.5M56.6 62.1h2.5M117.5 87.5v2.6M115 102.8h12.7M117.5 100.2v2.6M125.1 110.4h2.6M191.2 153.6h2.5"/>
<circle cx="38.8" cy="44.4" r=".51"/>
</g>
<circle cx="117.5" cy="102.8" r=".51" fill="#0dab76"/>
<g fill="none" stroke="#0dab76" stroke-width=".18">
<path d="M38.8 59.6h2.6M38.8 57.1v5h2.6M191.2 146h2.5"/>
<circle cx="117.5" cy="102.8" r=".51"/>
</g>
<circle cx="38.8" cy="59.6" r=".51" fill="#0dab76"/>
<g fill="none" stroke="#0dab76" stroke-width=".18">
<path d="M56.6 59.6h2.5M224.2 57.1h2.5M56.6 67.2h5.1M56.6 64.7h17.7v2.5h-2.5M66.8 72.3v2.5M125.1 100.2h2.6M125.1 107.9h2.6M125.1 118h2.6M125.1 112.9h2.6M158.2 100.2h2.5M158.2 118h2.5M125.1 120.6h2.6"/>
<path d="M158.2 120.6h2.5M191.2 148.5h2.5M191.2 151h2.5M247 148.5h2.6M247 151h2.6M247 156.1h2.6M247 158.6h2.6M247 146h2.6M247 153.6h2.6"/>
<circle cx="38.8" cy="59.6" r=".51"/>
</g>
<g font-size="9.1" fill="#0dab76">
<text x="39.1" y="34.9">Pulls</text>
<text x="113.8" y="34.9">Mounting Holes</text>
<text x="215.6" y="34.9">QWIIC</text>
<text x="127.2" y="78.1">BMI270</text>
<text x="20.3" y="111.1">Voltage Regulator</text>
<text x="180.8" y="133.9">Castellated Holes</text>
<text x="24.9" y="166.9">Power On Led</text>
</g>
<g font-size="3.7" fill="#c90d0c">
<text x="22.6" y="7">1</text>
<text x="55.8" y="7">2</text>
<text x="89" y="7">3</text>
<text x="122.1" y="7">4</text>
<text x="155.3" y="7">5</text>
<text x="188.5" y="7">6</text>
<text x="221.7" y="7">7</text>
<text x="254.8" y="7">8</text>
<text x="3.9" y="28.4">A</text>
<text x="273.1" y="28.4">A</text>
<text x="3.9" y="67.5">B</text>
<text x="273.1" y="67.5">B</text>
<text x="3.9" y="106.6">C</text>
<text x="273" y="106.6">C</text>
<text x="3.9" y="145.8">D</text>
<text x="273" y="145.8">D</text>
<text x="3.9" y="184.8">E</text>
<text x="273.1" y="184.8">E</text>
<text x="22.6" y="206.3">1</text>
<text x="55.8" y="206.3">2</text>
<text x="89" y="206.3">3</text>
<text x="122.1" y="206.3">4</text>
<text x="155.3" y="206.3">5</text>
<text x="188.5" y="206.3">6</text>
<text x="221.7" y="206.3">7</text>
<text x="254.8" y="206.3">8</text>
</g>
<text font-size="3.6" fill="#c90d0c" x="10.9" y="21.5">PROPRIETARY</text>
<g font-size="3.6">
<text x="0" y="214.9">29/01/2025 11:30 a. m.</text>
<text x="39.3" y="214.9">(Sheet: 1/1)</text>
</g>
<g font-size="3" fill="#c90d0c">
<text x="173.6" y="192.5">Title:</text>
<text x="173.6" y="196.7">SKU: UE0068</text>
</g>
<g font-size="2.7" fill="#c90d0c">
<text x="180.8" y="192.4">BMI270 Inertial Measurement Unit</text>
<text x="206.1" y="196.7">0.0.1</text>
</g>
<g font-size="2.5" fill="#808080">
<text x="35.4" y="38.8">+3.3V</text>
<text x="137.8" y="41.4">H1</text>
<text x="150.5" y="41.4">H2</text>
<text x="215.7" y="43.9">+3.3V</text>
<text x="221.4" y="42.1">GND</text>
<text x="231.8" y="46.3">J1</text>
<text x="43.9" y="53.9">RN1</text>
<text x="43.9" y="56.5">10K</text>
<text x="36" y="76.4">GND</text>
<text x="221.4" y="73.8">GND</text>
<text x="114.1" y="84.5">+3.3V</text>
<text x="132.8" y="89.3">IC1</text>
<text x="157.3" y="87">+3.3V</text>
<text x="116" y="95.4" transform="rotate(-90 116 95.4)">10k</text>
<text x="120.8" y="94.6" transform="rotate(-90 120.8 94.6)">R2</text>
<text x="173.4" y="100.2">100nF</text>
<text x="173.4" y="97.7">C3</text>
<text x="186.1" y="100.2">100nF</text>
<text x="186.1" y="97.7">C4</text>
<text x="168.1" y="111.9">GND</text>
<text x="180.8" y="111.9">GND</text>
<text x="36.2" y="119.6">VCC</text>
<text x="46.7" y="122.6">U1</text>
<text x="71" y="120.1">+3.3V</text>
<text x="33.7" y="130.7">C1</text>
<text x="76.9" y="130.7">C2</text>
<text x="33.7" y="133.3">1uF</text>
<text x="46.4" y="135.6">AP2112K</text>
<text x="76.9" y="133.3">1uF</text>
<text x="132.8" y="133.3">BMI270</text>
<text x="157.9" y="137.3">GND</text>
<text x="183.6" y="142.7">J2</text>
<text x="239.4" y="142.7">J3</text>
<text x="28.4" y="147.5">GND</text>
<text x="71.5" y="147.5">GND</text>
<text x="191.1" y="166.5">VCC</text>
<text x="198.5" y="167.8">GND</text>
<text x="48.3" y="180">51K</text>
<text x="59.9" y="178.9" transform="rotate(-90 59.9 178.9)">D1</text>
<text x="62.4" y="178.9" transform="rotate(-90 62.4 178.9)">Green</text>
<text x="37.8" y="184.2" transform="rotate(-90 37.8 184.2)">VCC</text>
<text x="49.6" y="184.8">R1</text>
<text x="73.4" y="184.3" transform="rotate(-90 73.4 184.3)">GND</text>
</g>
<text font-size="2.3" fill="#c90d0c" x="199.8" y="196.6">REV:</text>
<g font-size="2.1" fill="#808080">
<text x="38.4" y="49.1" transform="rotate(-90 38.4 49.1)">2</text>
<text x="228.3" y="49.1">1</text>
<text x="228.3" y="51.6">2</text>
<text x="234.1" y="50.3">1</text>
<text x="234.1" y="52.8">2</text>
<text x="38.4" y="56.1" transform="rotate(-90 38.4 56.1)">1</text>
<text x="42.3" y="59.3">1</text>
<text x="54.4" y="59.3">8</text>
<text x="228.3" y="54.2">3</text>
<text x="228.3" y="56.7">4</text>
<text x="234.1" y="55.3">3</text>
<text x="234.1" y="57.9">4</text>
<text x="42.3" y="61.8">2</text>
<text x="42.3" y="64.3">3</text>
<text x="46.2" y="60.4">1</text>
<text x="46.2" y="62.9">2</text>
<text x="46.2" y="65.4">3</text>
<text x="50.5" y="65.4">6</text>
<text x="50.5" y="62.9">7</text>
<text x="50.5" y="60.4">8</text>
<text x="54.4" y="64.3">6</text>
<text x="54.4" y="61.8">7</text>
<text x="224.9" y="61.8">S1*2</text>
<text x="234.1" y="62.9">SHIELD</text>
<text x="42.3" y="66.9">4</text>
<text x="46.2" y="68">4</text>
<text x="50.5" y="68">5</text>
<text x="54.4" y="66.9">5</text>
<text x="60.1" y="66.9">P$3</text>
<text x="69.6" y="66.9">P$1</text>
<text x="66.4" y="73.4" transform="rotate(-90 66.4 73.4)">P$2</text>
<text x="144.1" y="93.4">VDDIO</text>
<text x="146.3" y="95.9">VDD</text>
<text x="155.4" y="92.3">5</text>
<text x="155.4" y="94.8">8</text>
<text x="128.1" y="99.9">10</text>
<text x="135.1" y="101">OSCB</text>
<text x="144.5" y="101">OSDO</text>
<text x="155.4" y="99.9">11</text>
<text x="128.1" y="102.4">12</text>
<text x="128.1" y="107.5">13</text>
<text x="135.1" y="103.5">CSB</text>
<text x="128.1" y="110.1">14</text>
<text x="129.2" y="112.6">1</text>
<text x="135.1" y="113.7">SDO</text>
<text x="135.1" y="108.6">SCX</text>
<text x="135.1" y="111.2">SDX</text>
<text x="129.2" y="117.7">3</text>
<text x="135.1" y="118.8">ASCX</text>
<text x="146.1" y="118.8">INT1</text>
<text x="155.4" y="117.7">4</text>
<text x="42.9" y="125.3">1</text>
<text x="64" y="125.3">5</text>
<text x="129.2" y="120.2">2</text>
<text x="135.1" y="121.3">ASDX</text>
<text x="146.1" y="121.3">INT2</text>
<text x="155.4" y="125.3">7</text>
<text x="155.4" y="120.2">9</text>
<text x="42.9" y="130.3">3</text>
<text x="48.8" y="126.4">VIN VOUT</text>
<text x="48.8" y="131.5">EN</text>
<text x="54.6" y="131.5">GND</text>
<text x="64" y="130.3">2</text>
<text x="143.8" y="128.9">GNDIO</text>
<text x="146" y="126.4">GND</text>
<text x="155.4" y="127.8">6</text>
</g>
<g font-size="1.8" fill="#c90d0c">
<text x="10.9" y="11.6">THE INFORMATION CONTAINED IN THIS DRAWING IS THE SOLE PROPERTY OF</text>
<text x="10.9" y="13.9">UNIT ELECTRONICS. ANY REPRODUCTION IN PART OR WHOLE IS</text>
<text x="10.9" y="16.2">STRICTLY PROHIBITED WITHOUT WRITTEN PERMISSION.</text>
</g>
<g font-size="1.8" fill="#808080">
<text x="215.3" y="57.7">SCL/SCK</text>
<text x="219.2" y="55.2">SDA</text>
<text x="60.4" y="62.8">SDA</text>
<text x="60.4" y="60.3">SCL/SCK</text>
<text x="67.4" y="85.5" transform="rotate(-90 67.4 85.5)">SDO/ADDR</text>
<text x="120" y="100.9">OSC</text>
<text x="162" y="100.9">OSDO</text>
<text x="111.3" y="103.4">CS</text>
<text x="114.5" y="113.6">SDO/ADDR</text>
<text x="116.3" y="108.5">SCL/SCK</text>
<text x="120.2" y="111">SDA</text>
<text x="119.1" y="118.7">ASCX</text>
<text x="162" y="118.7">INT1</text>
<text x="119.1" y="121.2">ASDX</text>
<text x="162" y="121.2">INT2</text>
<text x="195" y="146.6">CS</text>
<text x="195" y="149.1">SDO/ADDR</text>
<text x="250.8" y="149.1">OSC</text>
<text x="250.8" y="146.6">OSDO</text>
<text x="195" y="154.2">SDA</text>
<text x="195" y="151.7">SCL/SCK</text>
<text x="250.8" y="154.2">INT1</text>
<text x="250.8" y="151.7">INT2</text>
<text x="250.8" y="156.8">ASCX</text>
<text x="250.8" y="159.3">ASDX</text>
</g>
<g font-size="1.4" fill="#808080">
<text x="185.5" y="146.5">P$1</text>
<text x="185.5" y="149">P$2</text>
<text x="241.3" y="146.5">P$1</text>
<text x="241.3" y="149">P$2</text>
<text x="185.5" y="151.6">P$3</text>
<text x="185.5" y="154.1">P$4</text>
<text x="241.3" y="151.6">P$3</text>
<text x="241.3" y="154.1">P$4</text>
<text x="185.5" y="156.6">P$5</text>
<text x="185.5" y="159.2">P$6</text>
<text x="241.3" y="156.6">P$5</text>
<text x="241.3" y="159.2">P$6</text>
</g>
<g font-size="1.4" fill="#c90d0c">
<text x="173.6" y="202.1">File:</text>
<text x="173.7" y="199.4">Last date time:</text>
<text x="184.1" y="199.4">no se ha guardado</text>
<text x="199.8" y="199.3">SHEET:</text>
<text x="206.7" y="199.4">1</text>
<text x="208.7" y="199.4">of</text>
<text x="211.2" y="199.4">1</text>
<text x="229.1" y="202">Author: Alberto Villanueva</text>
</g>
<text font-size="1.1" fill="#c90d0c" x="199.8" y="201.2">Sheet description:</text>
</svg>
